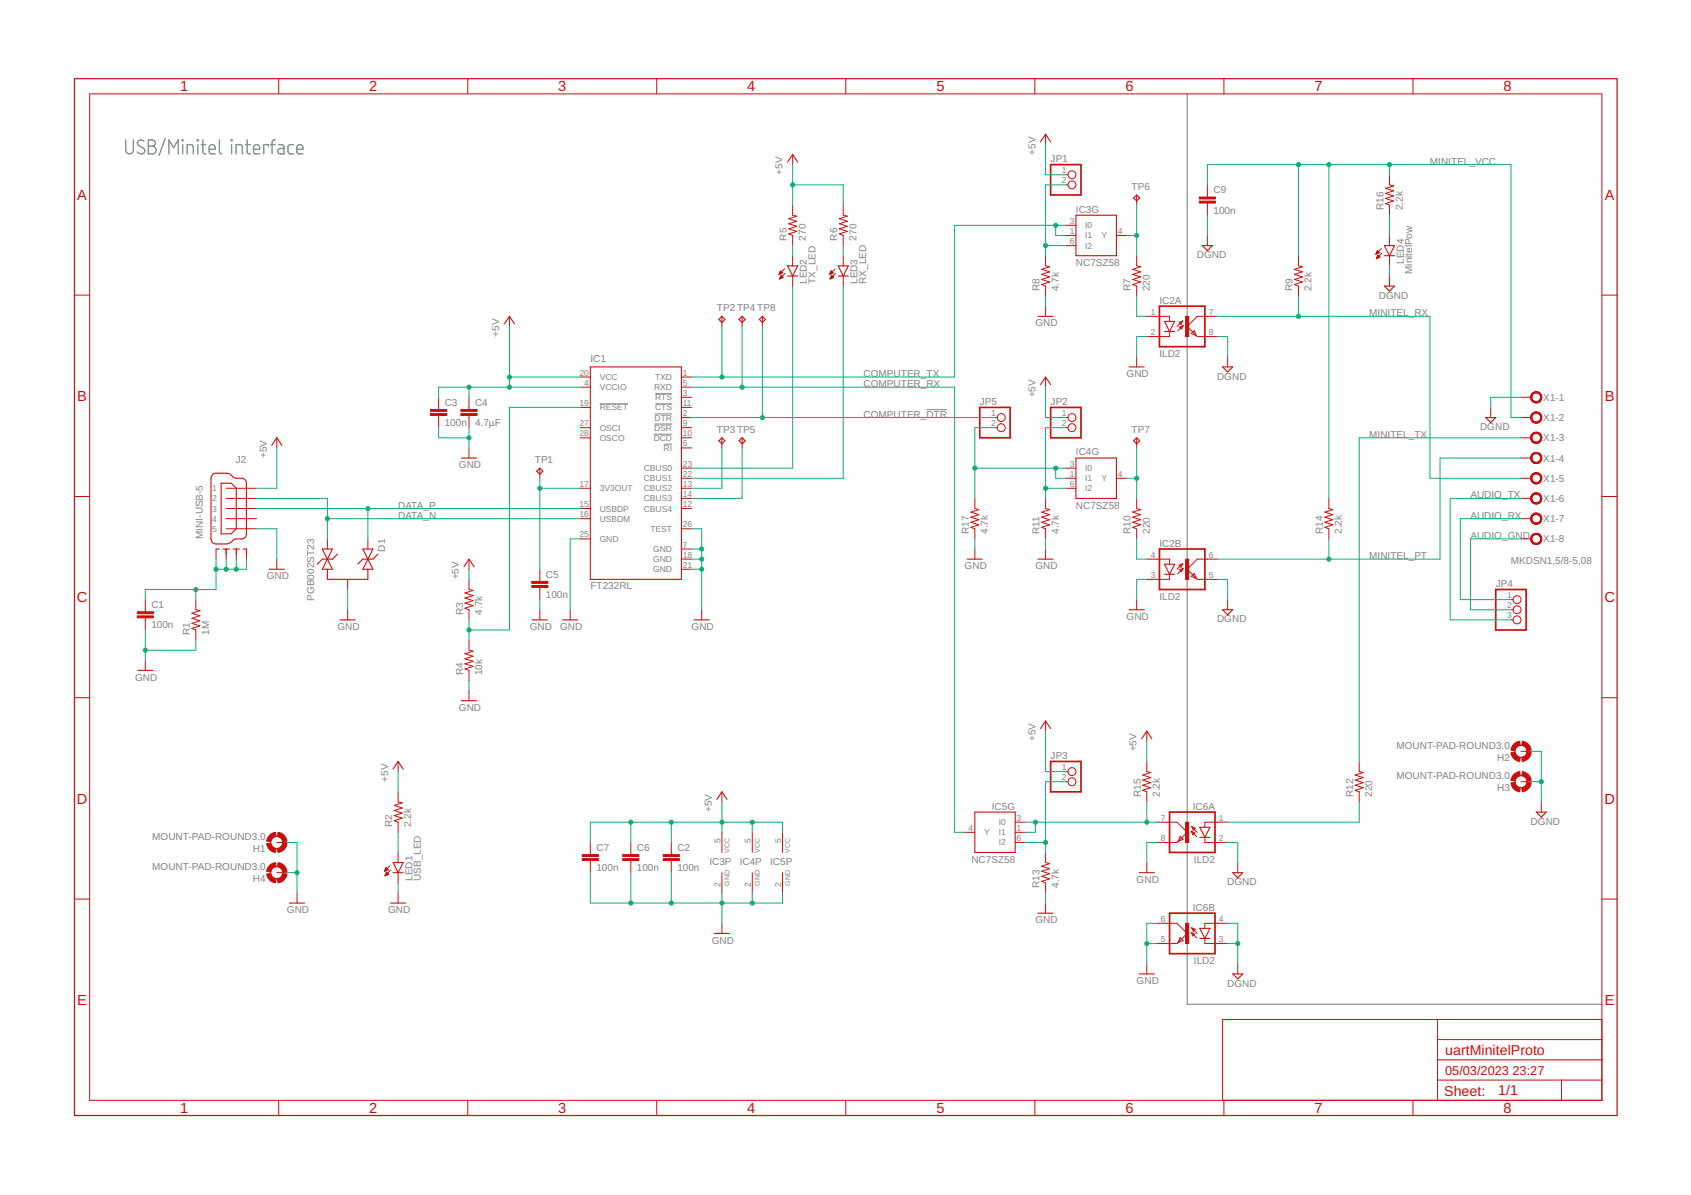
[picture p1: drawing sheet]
<svg xmlns="http://www.w3.org/2000/svg" width="297mm" height="210mm" viewBox="0 0 297 210" stroke-linecap="round" stroke-linejoin="round" font-family="sans-serif">
<g fill="none" stroke="#808080" stroke-width=".23">
<path d="M22.1 24.6v1.8a.68 .68 0 0 0 .7 .6 .68 .68 0 0 0 .6-.6v-1.8M25.3 24.8a.63 .63 0 0 0-.9-.2 .63 .63 0 0 0-.1 .9 1.91 1.91 0 0 1 1.1 .8 .65 .65 0 0 1-.4 .7 .65 .65 0 0 1-.8-.2l-.1-.1M26.1 24.6h.7a.55 .55 0 0 1 .5 .5 .55 .55 0 0 1-.5 .6 .68 .68 0 0 1 .6 .7 .68 .68 0 0 1-.6 .6h-.7zM26.1 25.7h.7M29 24.3l-1.1 3M29.7 27v-2.4l.8 1.4 .8-1.4v2.4M32 24.6h.2v.1h-.2zM32.1 25.4v1.6M32.9 27v-1.6h.8l.2 .3 .1 1.3M34.7 24.6h.1v.1h-.1zM34.8 25.4v1.6M35.3 25.4h.9"/>
<path d="M35.6 24.6v2a.4 .4 0 0 0 .6 .4M36.7 26.2h1.1a.57 .57 0 0 0-.3-.8 .57 .57 0 0 0-.8 .6v.6a.37 .37 0 0 0 .4 .4h.7M38.5 24.6v2a.37 .37 0 0 0 .4 .4M40.6 24.6h.1v.1h-.1zM40.7 25.4v1.6M41.5 27v-1.6h.8l.1 .1 .2 .3v1.2M43.1 25.4h.9M43.4 24.6v2.2l.3 .2h.3M44.5 26.2h1.1a.57 .57 0 0 0-.4-.8 .57 .57 0 0 0-.7 .6v.6a.37 .37 0 0 0 .4 .4h.7M47.1 25.7v-.3h-.8v1.6M47.5 25.4h.8M48.3 24.6l-.4 .1-.1 .3v2"/>
<path d="M48.9 25.4h.7l.3 .4v1.2h-.6a.48 .48 0 0 1-.5-.4 .48 .48 0 0 1 .5-.5h.6M51.5 25.4h-.7l-.2 .4v.8l.1 .3 .8 .1M52.1 26.2h1.1a.57 .57 0 0 0-.4-.8 .57 .57 0 0 0-.7 .6v.6a.37 .37 0 0 0 .4 .4h.7"/>
</g>
<path d="M208.5 16.5v159.9h72.9" fill="none" stroke="#808080" stroke-width=".19"/>
<path d="M105.3 70.9h5M114.8 76.3h3.3M114.9 74.5h3.2M115 72.7h3.1M115.1 70.9h3M115.1 69.2h3M116.6 78h1.5M162.7 72h3.7" fill="none" stroke="#808080" stroke-width=".18"/>
<g fill="none" stroke="#c90d0c" stroke-width=".19">
<path d="M138.3 28.5l.9-1.4 .9 1.4M182.8 24.9l.9-1.3 .9 1.3M189 37.8h7.1v7.1h-7.1zM199.1 34.8l.6-.6 .5 .6-.5 .5zM88.6 56.9l.9-1.3 .9 1.3M126.8 55.6l.5 .5-.5 .5-.5-.5zM130.4 55.6l.5 .5-.5 .5-.6-.5zM133.9 55.6l.6 .5-.6 .5-.5-.5zM138.3 46.7h1.8l-.9 1.8zM138.3 48.5h1.8M147.2 48.5h1.8M147.2 46.7h1.8l-.9 1.8z"/>
<path d="M182.3 55.6h2.7M204.6 56.5h1.7l-.9 1.7zM204.6 58.2h1.7M211.2 43.1h1.8l-.9 .9zM243.2 44.9h1.8M243.2 43.1h1.8l-.9 1.8zM243.2 50.2h1.8l-.9 .9zM47.7 78.2l.9-1.3 .9 1.3M103.7 64.5h16v37.3h-16zM126.3 77.4l.5-.5 .5 .5-.5 .6zM129.8 77.4l.6-.5 .5 .5-.5 .6zM182.8 67.6l.9-1.4 .9 1.4"/>
<path d="M198.3 64.5h2.7M199.1 77.4l.6-.5 .5 .5-.5 .6zM214.8 64.5h1.7l-.9 .8zM261 73.3h1.7l-.8 .9zM37.3 83.4l.4-.3h2a1.88 1.88 0 0 1 1.4 .8l.4 .1a1.59 1.59 0 0 1 1.5 .3l.3 .6v8.9l-.3 .6a1.59 1.59 0 0 1-1.5 .3l-.4 .1-.5 .4-.6 .3h-2a.9 .9 0 0 1-.9-.8v-10.7zM38 96.4h.5M38.8 84.9h1.8l.9 .9v7.1l-.9 .9h-1.8zM39.2 96.4h1.1M41 96.4h1.1M42.8 96.4h.5M47.3 100h2.7M56.6 96.4h1.8l-1.8 3.6h1.8z"/>
<path d="M57.5 100v1.8h7.1v-1.8M59.3 97.3l-.9 .9h-1.8l-.9 .9M63.7 96.4h1.8l-1.8 3.6h1.8zM66.4 97.3l-.9 .9h-1.8l-.9 .9M81 80.5h2.7M81.5 99.5l.9-1.3 .9 1.3M94.3 82.8l.5-.6 .6 .6-.6 .5zM169.9 98.2h2.7M182.3 98.2h2.7M189 80.5h7.1v7h-7.1zM204.6 99.1h1.7l-.9 1.8zM24.2 117.8h2.7"/>
<path d="M59.7 108.9h2.7M93.5 108.9h2.7M98.8 108.9h2.7M121.9 108.9h2.7M198.3 107.1h2.7M204.6 100.9h1.7M214.8 107.1h1.7l-.9 .9zM69 135.1l.9-1.3 .9 1.3M81 123.1h2.7M182.8 128l.9-1.4 .9 1.4M200.6 129.8l.8-1.4 .9 1.4M50.8 158.6h2.7"/>
<path d="M68.6 158.6h2.7M69 151.5h1.8l-.9 1.8zM69 153.3h1.8M125.9 140.4l.9-1.3 .9 1.3M171.2 142.6h7.1v7.1h-7.1zM200.1 153.3h2.7M210.8 145.3h1.7l-.9 1.8zM210.8 147.1h1.7M216.5 153.3h1.8l-.9 .9zM269.9 142.6h1.7l-.9 .9zM125.5 164h2.6M182.3 160.4h2.7"/>
<path d="M200.1 171.1h2.7M210.8 163.1h1.7l-.9 1.7zM210.8 164.8h1.7M216.5 171.1h1.8l-.9 .9z"/>
</g>
<g fill="none" stroke="#c90d0c" stroke-width=".18">
<path d="M15.7 16.5h265.7v176.8h-265.7zM49 13.8v2.7M82.2 13.8v2.7M115.4 13.8v2.7M148.6 13.8v2.7M181.8 13.8v2.7M215 13.8v2.7M248.2 13.8v2.7M139.2 27.1v1.8M139.2 36v1.8l.8 .2-1.5 .4 1.5 .5-1.5 .4 1.5 .5-1.5 .4 1.5 .4-1.5 .5 .7 .3v1.7M148.1 36v1.8l.7 .2-1.4 .4 1.4 .5-1.4 .4 1.4 .5-1.4 .4 1.4 .4-1.4 .5 .7 .3v1.7M183.7 23.6v1.8"/>
<path d="M187.2 39.6h1.8M187.2 30.7h.4M187.2 32.5h.4M199.7 34.2v1.8M212.1 32.5v2.1M212.1 35.7v2.1M244.1 30.7v1.8l.7 .2-1.4 .4 1.4 .4-1.4 .5 1.4 .4-1.4 .5 1.4 .4-1.4 .5 .7 .2v1.8M13.1 51.8h2.6M89.5 55.6v1.7M126.8 55.6v1.7M130.4 55.6v1.7M133.9 55.6v1.7"/>
<path d="M136.9 48.2h.1M136.9 48.1h.2M136.9 48h.4M136.9 49h.1M136.9 47.9h.6M137 48.9h.1M137 47.9h.4M137 47.8h.3M137 48.8h.3M137 48.8h.5M137.1 47.7h.1M137.1 47.6h.1"/>
<path d="M137.1 48.7h.4M137.1 48.6h.3M137.1 47.6l.4 .3-.7 .3zM137.1 48.5h.3M137.2 48.5h.1M137.2 48.4l.4 .3-.7 .3zM137.2 48.4h.1M137.8 47.2l-1 1M137.9 48l-1 1M139.2 44.9v1.8M139.2 48.5v1.7M145.8 48.2h.1"/>
<path d="M145.8 48.1h.2M145.8 48h.4M145.8 49h.1M145.8 47.9h.5M145.9 48.9h.1M145.9 47.9h.4M145.9 48.8h.3M145.9 47.8h.3M145.9 48.8h.5M145.9 47.7h.2M145.9 48.7h.5M146 47.6h.1"/>
<path d="M146 48.6h.3M146 47.6l.3 .3-.6 .3zM146 48.5h.2M146.1 48.4h.1M146.1 48.4l.3 .3-.6 .3zM146.7 47.2l-1 1M146.8 48l-1 1M148.1 44.9v1.8M148.1 48.5v1.7M183.7 44.9v1.8l.7 .2-1.4 .4 1.4 .5-1.4 .4 1.4 .4-1.4 .5 1.4 .4-1.4 .5 .7 .2v1.8M183.7 53.8v1.8M187.2 41.4h1.8"/>
<path d="M187.2 43.1h1.8M196.1 41.4h1.8M199.7 44.9v1.8l.7 .2-1.5 .4 1.5 .5-1.5 .4 1.5 .4-1.5 .5 1.5 .4-1.5 .5 .8 .2v1.8M201.4 55.6h4v.9M205.4 58.2v.9h-4M207.1 56.6l.7-.2-.3 .6zM207.2 57.4l.6-.2-.2 .6zM207.8 56.4l-1 .9M207.8 57.2l-.9 .9M209.8 58.1l.3 .8-.8-.3zM212.1 41.4v1.7M213.9 55.6h-3.6l-1.8 1.7 1.8 1.8h3.6"/>
<path d="M228.1 44.9v1.8l.7 .2-1.4 .4 1.4 .5-1.4 .4 1.4 .4-1.4 .5 1.4 .4-1.4 .5 .7 .2v1.8M241.7 44.6h.2M241.7 44.5h.3M241.8 44.4h.4M241.8 45.4h.1M241.8 44.3h.5M241.8 45.3h.3M241.9 44.3h.3M241.9 45.3h.3M241.9 44.2h.2M241.9 45.2h.5M241.9 44.1h.1"/>
<path d="M241.9 45.1h.4M241.9 44h.1M242 44l-.3 .6M242 44l.3 .4-.6 .2M242 45h.2M242 44.9h.2M242 44.9h.1M242 44.8l.4 .4-.6 .2zM242.7 43.7l-1 .9M242.7 44.5l-.9 .9M244.1 41.4v1.7M244.1 44.9v1.8"/>
<path d="M244.1 48.5v1.7M281.4 51.8h2.7M48.6 76.9v1.8M77 69.8v2.1M77 73v2.1M82.4 69.8v2.1M82.4 73v2.1M82.4 78.7v1.8M101.9 66.2h1.8M101.9 76.9h1.8M101.9 75.1h1.8M101.9 68h1.8"/>
<path d="M101.9 71.6h1.8M119.7 66.2h1.8M119.7 76.9h1.8M119.7 75.1h1.8M119.7 68h1.8M119.7 69.8h1.8M119.7 71.6h1.8M119.7 73.3h1.8M119.7 78.7h1.8M126.8 76.9v1.8M130.4 76.9v1.8M174.8 75.1h.4"/>
<path d="M174.8 73.3h.4M183.7 66.2v1.8M187.2 75.1h.4M187.2 73.3h.4M199.7 62.7v1.8M199.7 76.9v1.8M215.6 62.7v1.8M261.9 71.6v1.7M267.2 76.9h1.8M267.2 69.8h1.8M267.2 73.3h1.8M13.1 87.2h2.6"/>
<path d="M38 96.4v1.8M39.7 85.8h5.4M39.7 89.3h5.4M39.7 91.1h5.4M39.7 87.5h5.4M39.7 92.9h5.4M39.7 96.4v1.8M41.5 96.4v1.8M43.3 96.4v1.8M48.6 98.2v1.8M57.5 94.7v1.7M64.6 94.7v1.7"/>
<path d="M82.4 98.2v1.8M94.8 82.2v1.8M94.8 100v2.1M101.9 85.8h1.8M101.9 89.3h1.8M101.9 91.1h1.8M101.9 94.7h1.8M119.7 85.8h1.8M119.7 89.3h1.8M119.7 96.4h1.8M119.7 82.2h1.8M119.7 84h1.8"/>
<path d="M119.7 87.5h1.8M119.7 98.2h1.8M119.7 92.9h1.8M119.7 100h1.8M171.2 87.5v1.8l.7 .2-1.4 .5 1.4 .4-1.4 .4 1.4 .5-1.4 .4 1.4 .5-1.4 .4 .7 .3v1.8M171.2 96.4v1.8M183.7 87.5v1.8l.7 .2-1.4 .5 1.4 .4-1.4 .4 1.4 .5-1.4 .4 1.4 .5-1.4 .4 .7 .3v1.8M183.7 96.4v1.8M187.2 85.8h1.8M187.2 82.2h1.8M187.2 84h1.8M196.1 84h1.8"/>
<path d="M199.7 87.5v1.8l.7 .2-1.5 .5 1.5 .4-1.5 .4 1.5 .5-1.5 .4 1.5 .5-1.5 .4 .8 .3v1.8M201.4 98.2h4v.9M207.1 99.3l.7-.3-.3 .6zM207.8 99l-1 1M207.8 99.8l-.9 1M213.9 98.2h-3.6l-1.8 1.8 1.8 1.8h3.6M233.4 87.5v1.8l.7 .2-1.4 .5 1.4 .4-1.4 .4 1.4 .5-1.4 .4 1.4 .5-1.4 .4 .7 .3v1.8M267.2 91.1h1.8M267.2 84h1.8M267.2 87.5h1.8M267.2 94.7h1.8M267.2 80.5h1.8"/>
<path d="M281.4 87.2h2.7M25.5 105.3v2.2M25.5 108.5v2.2M25.5 116v1.8M34.4 105.3v1.8l.7 .2-1.4 .4 1.4 .5-1.4 .4 1.4 .5-1.4 .4 1.4 .4-1.4 .5 .7 .3v1.7M61.1 101.8v1.7M61.1 107.1v1.8M82.4 101.8v1.7l.7 .2-1.4 .5 1.4 .4-1.4 .5 1.4 .4-1.4 .4 1.4 .5-1.4 .4 .7 .3v1.8M82.4 112.4v1.8l.7 .2-1.4 .4 1.4 .5-1.4 .4 1.4 .5-1.4 .4 1.4 .5-1.4 .4 .7 .3v1.7M94.8 103.2v2.1M94.8 107.1v1.8M100.2 107.1v1.8"/>
<path d="M123.3 107.1v1.8M199.7 105.3v1.8M205.4 100.9v.9h-4M207.2 100.1l.6-.3-.2 .6zM209.8 100.7l.3 .9-.8-.4zM215.6 105.3v1.8M265.4 105.3h.4M265.4 107.1h.4M265.4 108.9h.4M13.1 122.6h2.6M69.9 133.8v1.7M69.9 139.1v1.8l.8 .1-1.5 .5 1.5 .4-1.5 .5 1.5 .4-1.5 .5 1.5 .4-1.5 .4 .7 .3v1.8"/>
<path d="M82.4 121.3v1.8M126.8 139.1v1.8M183.7 126.6v1.8M187.2 137.3h.4M187.2 135.5h.4M201.4 133.8v1.7l.7 .2-1.4 .4 1.4 .5-1.4 .4 1.4 .5-1.4 .4 1.4 .5-1.4 .4 .7 .3v1.8M201.4 128.4v1.8M238.8 133.8v1.7l.7 .2-1.5 .4 1.5 .5-1.5 .4 1.5 .5-1.5 .4 1.5 .5-1.5 .4 .8 .3v1.8M267.2 132h1.8M267.2 137.3h1.8M281.4 122.6h2.7M13.1 157.9h2.6"/>
<path d="M48.6 148h1.8M48.6 153.3h1.8M52.2 156.8v1.8M67.6 153h.1M67.6 152.9h.3M67.6 152.8h.4M67.6 153.8h.1M67.7 152.7h.5M67.7 153.7h.2M67.7 152.7h.4M67.7 153.6h.4M67.7 152.6h.3"/>
<path d="M67.8 152.5h.1M67.8 153.6h.4M67.8 153.5h.4M67.8 152.4h.1M67.8 152.4l.4 .4-.7 .2zM67.8 153.4h.3M67.8 153.4h.2M67.9 153.3h.1M68.3 153.6l-.4-.4-.3 .6M68.3 153.6l-.7 .2M68.5 152.1l-1 .9M68.6 152.8l-1 1"/>
<path d="M69.9 149.7v1.8M69.9 153.3v1.8M69.9 156.8v1.8M103.7 148v2.1M103.7 151.2v2.1M110.8 148v2.1M110.8 151.2v2.1M117.9 148v2.1M117.9 151.2v2.1M126.8 146.2v3.5M126.8 153.3v3.5M132.1 146.2v3.5"/>
<path d="M132.1 153.3v3.5M137.5 146.2v3.5M137.5 153.3v3.5M169.5 146.2h1.7M178.3 148h1.8M178.3 146.2h1.8M178.3 144.4h1.8M183.7 149.7v1.8l.7 .2-1.4 .4 1.4 .5-1.4 .4 1.4 .5-1.4 .4 1.4 .5-1.4 .4 .7 .3v1.7M183.7 158.6v1.8M201.4 151.5v1.8M203.2 144.4h3.6l1.7 1.8-1.7 1.8h-3.6M207.3 146.9l.5 .5-.9 .4z"/>
<path d="M209.3 146l.9 1M209.3 146l.6 .3-.4 .3zM209.3 145.2l.7 .3-.4 .3zM209.3 145.2l1 1M211.6 147.1v.9h4M215.6 144.4h-4v.9M217.4 151.5v1.8M270.7 140.9v1.7M281.4 157.9h2.7M126.8 162.2v1.8M201.4 169.3v1.8M203.2 162.2h3.6l1.7 1.8-1.6 1.6"/>
<path d="M206.9 165.6l-.1 .1h-3.6M207.3 164.7l.5 .5-.9 .4zM209.3 163.8l.9 1M209.3 163.8l.6 .2-.4 .4zM209.3 163l.7 .2-.4 .4zM209.3 163l1 1M211.6 164.8v.9h4M215.6 162.2h-4v.9M217.4 169.3v1.8M252.5 179.1v14.2M281.4 179.1h-66.6v14.2M49 193.3v2.6"/>
<path d="M82.2 193.3v2.6M115.4 193.3v2.6M148.6 193.3v2.6M181.8 193.3v2.6M215 193.3v2.6M248.2 193.3v2.6M252.5 189.7h28.9M252.5 186.2h28.9M252.5 182.6h28.9M274.3 189.7v3.6"/>
<circle cx="188.3" cy="32.5" r=".7"/>
<circle cx="188.3" cy="30.7" r=".7"/>
<circle cx="175.9" cy="73.3" r=".7"/>
<circle cx="175.9" cy="75.1" r=".7"/>
<circle cx="188.3" cy="73.3" r=".7"/>
<circle cx="188.3" cy="75.1" r=".7"/>
<circle cx="266.5" cy="107.1" r=".7"/>
<circle cx="266.5" cy="105.3" r=".7"/>
<circle cx="266.5" cy="108.9" r=".7"/>
<circle cx="188.3" cy="135.5" r=".7"/>
<circle cx="188.3" cy="137.3" r=".7"/>
<circle cx="267.2" cy="132" r="1.06"/>
<circle cx="267.2" cy="137.3" r="1.06"/>
<circle cx="48.6" cy="153.3" r="1.06"/>
<circle cx="48.6" cy="148" r="1.06"/>
</g>
<g fill="#c90d0c" stroke="#c90d0c" stroke-width=".18">
<path d="M93.4 102.8h2.8v.4h-2.8z"/>
<path d="M93.4 102.1h2.8v.4h-2.8z"/>
<path d="M81 72.6h2.8v.4h-2.8z"/>
<path d="M81 71.9h2.8v.4h-2.8z"/>
<path d="M75.6 72.6h2.9v.4h-2.9z"/>
<path d="M75.6 71.9h2.9v.4h-2.9z"/>
<path d="M24.1 108.2h2.8v.3h-2.8z"/>
<path d="M24.1 107.5h2.8v.3h-2.8z"/>
<path d="M116.5 150.8h2.8v.4h-2.8z"/>
<path d="M116.5 150.1h2.8v.4h-2.8z"/>
<path d="M109.4 150.8h2.8v.4h-2.8z"/>
<path d="M109.4 150.1h2.8v.4h-2.8z"/>
<path d="M102.3 150.8h2.8v.4h-2.8z"/>
<path d="M102.3 150.1h2.8v.4h-2.8z"/>
<path d="M208.3 55.6h.5v3.5h-.5z"/>
<path d="M208.3 98.2h.5v3.6h-.5z"/>
<path d="M208.3 144.4h.5v3.6h-.5z"/>
<path d="M208.3 162.2h.5v3.5h-.5z"/>
<path d="M210.7 35.3h2.8v.4h-2.8z"/>
<path d="M210.7 34.6h2.8v.3h-2.8z"/>
</g>
<g fill="#c90d0c" stroke="#c90d0c" stroke-width=".18">
<path d="M46.8 148.2l.7-.1 .1 .3a1.06 1.06 0 0 0 .9 .6l-.1 .7a1.78 1.78 0 0 1-1.6-1.5z" fill-rule="evenodd"/>
<path d="M48.7 149a1.05 1.05 0 0 0 1-.9l.7 .1a1.78 1.78 0 0 1-1.6 1.5z" fill-rule="evenodd"/>
<path d="M48.8 146.2a1.78 1.78 0 0 1 1.6 1.5l-.7 .1a1.1 1.1 0 0 0-1-.9z" fill-rule="evenodd"/>
<path d="M47.3 146.7l.6-.4 .5-.1 .1 .7a1.09 1.09 0 0 0-1 .9l-.7-.1 .2-.4z" fill-rule="evenodd"/>
<path d="M265.4 132.2l.7-.1a1.05 1.05 0 0 0 .9 .9v.8a1.78 1.78 0 0 1-1.6-1.6z" fill-rule="evenodd"/>
<path d="M267.3 133a1.05 1.05 0 0 0 .9-.9l.8 .1a1.77 1.77 0 0 1-1.6 1.6z" fill-rule="evenodd"/>
<path d="M267.4 130.2a1.77 1.77 0 0 1 1.6 1.6h-.8a1.05 1.05 0 0 0-.9-.9z" fill-rule="evenodd"/>
<path d="M265.9 130.7l.6-.4 .5-.1v.7a1.1 1.1 0 0 0-.9 .9h-.7l.1-.5z" fill-rule="evenodd"/>
<path d="M265.4 137.5l.7-.1a1.05 1.05 0 0 0 .9 1v.7a1.78 1.78 0 0 1-1.6-1.6z" fill-rule="evenodd"/>
<path d="M267.3 138.4a1.05 1.05 0 0 0 .9-1l.8 .1a1.77 1.77 0 0 1-1.6 1.6z" fill-rule="evenodd"/>
<path d="M267.4 135.5a1.78 1.78 0 0 1 1.6 1.6l-.8 .1a1.09 1.09 0 0 0-.9-1z" fill-rule="evenodd"/>
<path d="M265.9 136l.6-.3 .5-.2v.7a1.09 1.09 0 0 0-.9 1l-.7-.1 .1-.5z" fill-rule="evenodd"/>
<path d="M46.8 153.5l.7-.1a1.16 1.16 0 0 0 1 1l-.1 .7a1.78 1.78 0 0 1-1.6-1.6z" fill-rule="evenodd"/>
<path d="M48.7 154.4a1.05 1.05 0 0 0 1-1l.7 .1a1.78 1.78 0 0 1-1.6 1.6z" fill-rule="evenodd"/>
<path d="M48.8 151.5a1.72 1.72 0 0 1 1.6 1.6l-.7 .1a1.05 1.05 0 0 0-1-1z" fill-rule="evenodd"/>
<path d="M47.3 152l.6-.4 .5-.1 .1 .7a1.09 1.09 0 0 0-1 1l-.7-.1 .2-.5z" fill-rule="evenodd"/>
<path d="M269.2 69a.97 .97 0 0 1 1.5 .4 .97 .97 0 0 1-.6 1.3 .97 .97 0 0 1-1.2-.9h.1a.8 .8 0 0 1 1.2-.8 .8 .8 0 0 1 .2 1.3 .8 .8 0 0 1-1.3-.3l-.1-.2h-.1v-.3z" fill-rule="evenodd"/>
<path d="M269.2 69a.97 .97 0 0 1 1.5 .4 .97 .97 0 0 1-.6 1.3 .97 .97 0 0 1-1.2-.9h.1a.8 .8 0 0 1 1.2-.8 .8 .8 0 0 1 .2 1.3 .8 .8 0 0 1-1.3-.3l-.1-.2h-.1v-.3z" fill-rule="evenodd"/>
<path d="M269.2 69a.97 .97 0 0 1 1.5 .4 .97 .97 0 0 1-.6 1.3 .97 .97 0 0 1-1.2-.9h.1a.8 .8 0 0 1 1.2-.8 .8 .8 0 0 1 .2 1.3 .8 .8 0 0 1-1.3-.3l-.1-.2h-.1v-.3z" fill-rule="evenodd"/>
<path d="M269.2 72.6a.97 .97 0 0 1 1.5 .3 .97 .97 0 0 1-.6 1.4 .97 .97 0 0 1-1.2-1h.1a.8 .8 0 0 1 1.2-.7 .8 .8 0 0 1 .2 1.3 .8 .8 0 0 1-1.3-.3l-.1-.3h-.1v-.3z" fill-rule="evenodd"/>
<path d="M269.2 72.6a.97 .97 0 0 1 1.5 .3 .97 .97 0 0 1-.6 1.4 .97 .97 0 0 1-1.2-1h.1a.8 .8 0 0 1 1.2-.7 .8 .8 0 0 1 .2 1.3 .8 .8 0 0 1-1.3-.3l-.1-.3h-.1v-.3z" fill-rule="evenodd"/>
<path d="M269.2 72.6a.97 .97 0 0 1 1.5 .3 .97 .97 0 0 1-.6 1.4 .97 .97 0 0 1-1.2-1h.1a.8 .8 0 0 1 1.2-.7 .8 .8 0 0 1 .2 1.3 .8 .8 0 0 1-1.3-.3l-.1-.3h-.1v-.3z" fill-rule="evenodd"/>
<path d="M269.2 76.1a.97 .97 0 0 1 1.5 .4 .97 .97 0 0 1-.6 1.3 .97 .97 0 0 1-1.2-.9h.1a.8 .8 0 0 1 1.2-.8 .8 .8 0 0 1 .2 1.4 .8 .8 0 0 1-1.3-.4l-.1-.2h-.1v-.3z" fill-rule="evenodd"/>
<path d="M269.2 76.1a.97 .97 0 0 1 1.5 .4 .97 .97 0 0 1-.6 1.3 .97 .97 0 0 1-1.2-.9h.1a.8 .8 0 0 1 1.2-.8 .8 .8 0 0 1 .2 1.4 .8 .8 0 0 1-1.3-.4l-.1-.2h-.1v-.3z" fill-rule="evenodd"/>
<path d="M269.2 76.1a.97 .97 0 0 1 1.5 .4 .97 .97 0 0 1-.6 1.3 .97 .97 0 0 1-1.2-.9h.1a.8 .8 0 0 1 1.2-.8 .8 .8 0 0 1 .2 1.4 .8 .8 0 0 1-1.3-.4l-.1-.2h-.1v-.3z" fill-rule="evenodd"/>
<path d="M269.2 79.7a.97 .97 0 0 1 1.5 .3 .97 .97 0 0 1-.6 1.4 .97 .97 0 0 1-1.2-.9h.1a.8 .8 0 0 1 1.2-.8 .8 .8 0 0 1 .2 1.3 .8 .8 0 0 1-1.3-.3l-.1-.2h-.1v-.3z" fill-rule="evenodd"/>
<path d="M269.2 79.7a.97 .97 0 0 1 1.5 .3 .97 .97 0 0 1-.6 1.4 .97 .97 0 0 1-1.2-.9h.1a.8 .8 0 0 1 1.2-.8 .8 .8 0 0 1 .2 1.3 .8 .8 0 0 1-1.3-.3l-.1-.2h-.1v-.3z" fill-rule="evenodd"/>
<path d="M269.2 79.7a.97 .97 0 0 1 1.5 .3 .97 .97 0 0 1-.6 1.4 .97 .97 0 0 1-1.2-.9h.1a.8 .8 0 0 1 1.2-.8 .8 .8 0 0 1 .2 1.3 .8 .8 0 0 1-1.3-.3l-.1-.2h-.1v-.3z" fill-rule="evenodd"/>
<path d="M269.2 83.2a.98 .98 0 0 1 1.5 .3 .98 .98 0 0 1-.6 1.4 .98 .98 0 0 1-1.2-.9h.1a.8 .8 0 0 1 1.2-.8 .8 .8 0 0 1 .2 1.4 .8 .8 0 0 1-1.3-.4l-.1-.2h-.1v-.3z" fill-rule="evenodd"/>
<path d="M269.2 83.2a.98 .98 0 0 1 1.5 .3 .98 .98 0 0 1-.6 1.4 .98 .98 0 0 1-1.2-.9h.1a.8 .8 0 0 1 1.2-.8 .8 .8 0 0 1 .2 1.4 .8 .8 0 0 1-1.3-.4l-.1-.2h-.1v-.3z" fill-rule="evenodd"/>
<path d="M269.2 83.2a.98 .98 0 0 1 1.5 .3 .98 .98 0 0 1-.6 1.4 .98 .98 0 0 1-1.2-.9h.1a.8 .8 0 0 1 1.2-.8 .8 .8 0 0 1 .2 1.4 .8 .8 0 0 1-1.3-.4l-.1-.2h-.1v-.3z" fill-rule="evenodd"/>
<path d="M269.2 86.8a.97 .97 0 0 1 1.5 .3 .97 .97 0 0 1-.6 1.4 .97 .97 0 0 1-1.2-1h.1a.8 .8 0 0 1 1.2-.7 .8 .8 0 0 1 .2 1.3 .8 .8 0 0 1-1.3-.3l-.1-.3h-.1z" fill-rule="evenodd"/>
<path d="M269.2 86.8a.97 .97 0 0 1 1.5 .3 .97 .97 0 0 1-.6 1.4 .97 .97 0 0 1-1.2-1h.1a.8 .8 0 0 1 1.2-.7 .8 .8 0 0 1 .2 1.3 .8 .8 0 0 1-1.3-.3l-.1-.3h-.1z" fill-rule="evenodd"/>
<path d="M269.2 86.8a.97 .97 0 0 1 1.5 .3 .97 .97 0 0 1-.6 1.4 .97 .97 0 0 1-1.2-1h.1a.8 .8 0 0 1 1.2-.7 .8 .8 0 0 1 .2 1.3 .8 .8 0 0 1-1.3-.3l-.1-.3h-.1z" fill-rule="evenodd"/>
<path d="M269.2 90.3a.97 .97 0 0 1 1.5 .4 .97 .97 0 0 1-.6 1.3 .97 .97 0 0 1-1.2-.9h.1a.8 .8 0 0 1 1.2-.8 .8 .8 0 0 1 .2 1.4 .8 .8 0 0 1-1.3-.4l-.1-.2h-.1z" fill-rule="evenodd"/>
<path d="M269.2 90.3a.97 .97 0 0 1 1.5 .4 .97 .97 0 0 1-.6 1.3 .97 .97 0 0 1-1.2-.9h.1a.8 .8 0 0 1 1.2-.8 .8 .8 0 0 1 .2 1.4 .8 .8 0 0 1-1.3-.4l-.1-.2h-.1z" fill-rule="evenodd"/>
<path d="M269.2 90.3a.97 .97 0 0 1 1.5 .4 .97 .97 0 0 1-.6 1.3 .97 .97 0 0 1-1.2-.9h.1a.8 .8 0 0 1 1.2-.8 .8 .8 0 0 1 .2 1.4 .8 .8 0 0 1-1.3-.4l-.1-.2h-.1z" fill-rule="evenodd"/>
<path d="M269.2 93.9a.97 .97 0 0 1 1.5 .3 .97 .97 0 0 1-.6 1.4 .97 .97 0 0 1-1.2-.9h.1a.8 .8 0 0 1 1.2-.8 .8 .8 0 0 1 .2 1.3 .8 .8 0 0 1-1.3-.3l-.1-.2h-.1z" fill-rule="evenodd"/>
<path d="M269.2 93.9a.97 .97 0 0 1 1.5 .3 .97 .97 0 0 1-.6 1.4 .97 .97 0 0 1-1.2-.9h.1a.8 .8 0 0 1 1.2-.8 .8 .8 0 0 1 .2 1.3 .8 .8 0 0 1-1.3-.3l-.1-.2h-.1z" fill-rule="evenodd"/>
<path d="M269.2 93.9a.97 .97 0 0 1 1.5 .3 .97 .97 0 0 1-.6 1.4 .97 .97 0 0 1-1.2-.9h.1a.8 .8 0 0 1 1.2-.8 .8 .8 0 0 1 .2 1.3 .8 .8 0 0 1-1.3-.3l-.1-.2h-.1z" fill-rule="evenodd"/>
</g>
<path d="M13.1 13.8h271v182.1h-271z" fill="none" stroke="#c90d0c" stroke-width=".21"/>
<path d="M184.6 28.9h5.3v5.3h-5.3zM203.7 53.8h7.9v7.1h-7.9zM172.1 71.6h5.3v5.3h-5.3zM184.6 71.6h5.3v5.3h-5.3zM203.7 96.4h7.9v7.1h-7.9zM262.7 103.5h5.4v7.2h-5.4zM184.6 133.8h5.3v5.3h-5.3zM205.4 142.6h8v7.1h-8zM205.4 160.4h8v7.1h-8z" fill="none" stroke="#c90d0c" stroke-width=".3"/>
<g fill="none" stroke="#0dab76" stroke-width=".18">
<path d="M139.2 28.9v7.1M139.2 32.5h8.9v3.5M183.7 25.4v5.3h3.5M185.4 39.6v1.8h1.8M187.2 32.5h-3.5v12.4M187.2 39.6h-19.5v26.6h-46.2M199.7 36v8.9M212.1 32.5v-3.6h53.3v44.4h1.8M212.1 37.8v3.6M228.1 28.9v16M233.4 28.9v58.6M244.1 28.9v1.8"/>
<path d="M244.1 37.8v3.6M89.5 57.3v10.7M126.8 57.3v8.9M130.4 57.3v10.7M133.9 57.3v16M139.2 43.1v1.8M139.2 50.2v32h-17.7M148.1 43.1v1.8M148.1 50.2v33.8h-26.6M183.7 52v1.8M183.7 43.1h3.5M197.9 41.4h1.8"/>
<path d="M199.7 52v3.6h1.7M201.4 59.1h-1.7v3.6M213.9 59.1h1.7v3.6M213.9 55.6h37.3v28.4h16M228.1 52v3.6M244.1 46.7v1.8M48.6 78.7v7.1h-3.5M77 75.1v1.8h5.4M82.4 68v1.8M82.4 75.1v3.6M89.5 66.2h12.4M101.9 68h-24.9v1.8"/>
<path d="M101.9 71.6h-12.4v39.1h-7.1M121.5 68h46.2v78.2h1.8M121.5 73.3h53.3M126.8 78.7v7.1h-5.3M130.4 78.7v8.8h-8.9M174.8 75.1h-3.6v12.4M183.7 68v5.3h3.5M187.2 75.1h-3.5v12.4M199.7 78.7v8.8M267.2 76.9h-28.4v56.9M267.2 69.8h-5.3v1.8M38 98.2v5.3h-12.5v1.8"/>
<path d="M39.7 98.2v1.8M41.5 98.2v1.8M43.3 98.2v1.8h-5.3M45.1 92.9h3.5v5.3M45.1 87.5h12.4v7.2M45.1 89.3h56.8M57.5 91.1h44.4M64.6 89.3v5.4M82.4 100v1.8M94.8 84v16M94.8 85.8h7.1M101.9 94.7h-1.7v12.4"/>
<path d="M121.5 100h1.8M121.5 92.9h1.8v14.2M121.5 98.2h1.8M121.5 96.4h1.8M171.2 94.7v1.7M171.2 82.2h16M183.7 94.7v1.7M183.7 85.8h3.5M185.4 82.2v1.8h1.8M197.9 84h1.8M199.7 94.7v3.5h1.7M233.4 94.7v3.5"/>
<path d="M267.2 94.7h-8.9v12.4h7.1M267.2 80.5h-14.2v17.7h-39.1M267.2 91.1h-10.7v14.2h8.9M267.2 87.5h-12.5v21.4h10.7M25.5 110.7v5.3M34.4 103.5v1.8M34.4 112.4v1.8h-8.9M61.1 103.5v3.6M82.4 108.9v3.5M82.4 119.5v1.8M94.8 105.3v1.8M201.4 101.8h-1.7v3.5"/>
<path d="M213.9 101.8h1.7v3.5M69.9 135.5v3.6M183.7 128.4v7.1h3.5M187.2 137.3h-3.5v12.4M201.4 130.2v3.6M269 137.3h1.7M269 132h1.7v8.9M50.4 148h1.8v8.8M50.4 153.3h1.8M69.9 146.2v3.5M69.9 155.1v1.7M103.7 153.3v5.3h33.8v-1.8"/>
<path d="M110.8 144.4v3.6M110.8 153.3v5.3M117.9 144.4v3.6M117.9 153.3v5.3M126.8 140.9v5.3M126.8 156.8v5.4M132.1 144.4v1.8M132.1 156.8v1.8M137.5 146.2v-1.8h-33.8v3.6M180.1 148h3.6M180.1 144.4h23.1M181.9 144.4v1.8h-1.8"/>
<path d="M183.7 156.8v1.8M201.4 140.9v3.5M203.2 148h-1.8v3.5M215.6 148h1.8v3.5M238.8 140.9v3.5h-23.2M201.4 165.7h1.8M203.2 162.2h-1.8v7.1M215.6 165.7h1.8M215.6 162.2h1.8v7.1"/>
</g>
<g fill="#0dab76" stroke="#0dab76" stroke-width=".18">
<circle cx="123.3" cy="100" r=".36"/>
<circle cx="123.3" cy="98.2" r=".36"/>
<circle cx="123.3" cy="96.4" r=".36"/>
<circle cx="82.4" cy="76.9" r=".36"/>
<circle cx="25.5" cy="114.2" r=".36"/>
<circle cx="52.2" cy="153.3" r=".36"/>
<circle cx="126.8" cy="158.6" r=".36"/>
<circle cx="117.9" cy="158.6" r=".36"/>
<circle cx="110.8" cy="158.6" r=".36"/>
<circle cx="132.1" cy="158.6" r=".36"/>
<circle cx="201.4" cy="165.7" r=".36"/>
<circle cx="94.8" cy="85.8" r=".36"/>
<circle cx="82.4" cy="110.7" r=".36"/>
<circle cx="57.5" cy="91.1" r=".36"/>
<circle cx="64.6" cy="89.3" r=".36"/>
<circle cx="126.8" cy="66.2" r=".36"/>
<circle cx="185.4" cy="39.6" r=".36"/>
<circle cx="130.4" cy="68" r=".36"/>
<circle cx="89.5" cy="66.2" r=".36"/>
<circle cx="82.4" cy="68" r=".36"/>
<circle cx="89.5" cy="68" r=".36"/>
<circle cx="139.2" cy="32.5" r=".36"/>
<circle cx="126.8" cy="144.4" r=".36"/>
<circle cx="117.9" cy="144.4" r=".36"/>
<circle cx="110.8" cy="144.4" r=".36"/>
<circle cx="132.1" cy="144.4" r=".36"/>
<circle cx="41.5" cy="100" r=".36"/>
<circle cx="39.7" cy="100" r=".36"/>
<circle cx="34.4" cy="103.5" r=".36"/>
<circle cx="38" cy="100" r=".36"/>
<circle cx="217.4" cy="165.7" r=".36"/>
<circle cx="270.7" cy="137.3" r=".36"/>
<circle cx="199.7" cy="41.4" r=".36"/>
<circle cx="183.7" cy="43.1" r=".36"/>
<circle cx="133.9" cy="73.3" r=".36"/>
<circle cx="199.7" cy="84" r=".36"/>
<circle cx="183.7" cy="85.8" r=".36"/>
<circle cx="183.7" cy="148" r=".36"/>
<circle cx="181.9" cy="144.4" r=".36"/>
<circle cx="201.4" cy="144.4" r=".36"/>
<circle cx="228.1" cy="55.6" r=".36"/>
<circle cx="233.4" cy="98.2" r=".36"/>
<circle cx="233.4" cy="28.9" r=".36"/>
<circle cx="244.1" cy="28.9" r=".36"/>
<circle cx="228.1" cy="28.9" r=".36"/>
<circle cx="185.4" cy="82.2" r=".36"/>
<circle cx="171.2" cy="82.2" r=".36"/>
</g>
<g font-size="2.6" fill="#c90d0c">
<text x="31.7" y="16.1">1</text>
<text x="64.9" y="16.1">2</text>
<text x="98.1" y="16.1">3</text>
<text x="131.3" y="16.1">4</text>
<text x="164.5" y="16.1">5</text>
<text x="197.7" y="16.1">6</text>
<text x="230.9" y="16.1">7</text>
<text x="264.1" y="16.1">8</text>
<text x="13.6" y="35.1">A</text>
<text x="281.9" y="35.1">A</text>
<text x="13.6" y="70.4">B</text>
<text x="281.9" y="70.4">B</text>
<text x="13.5" y="105.8">C</text>
<text x="281.8" y="105.8">C</text>
<text x="13.5" y="141.1">D</text>
<text x="281.8" y="141.1">D</text>
<text x="13.6" y="176.5">E</text>
<text x="281.9" y="176.5">E</text>
<text x="31.7" y="195.5">1</text>
<text x="64.9" y="195.5">2</text>
<text x="98.1" y="195.5">3</text>
<text x="131.3" y="195.5">4</text>
<text x="164.5" y="195.5">5</text>
<text x="197.7" y="195.5">6</text>
<text x="230.9" y="195.5">7</text>
<text x="264.1" y="195.5">8</text>
</g>
<g font-size="2.5" fill="#c90d0c">
<text x="253.9" y="185.3">uartMinitelProto</text>
<text x="253.7" y="192.5">Sheet:</text>
<text x="263.2" y="192.4">1/1</text>
</g>
<g font-size="2.2" fill="#c90d0c">
<text x="253.9" y="188.8">05/03/2023</text>
<text x="265.7" y="188.8">23:27</text>
</g>
<g font-size="1.8" fill="#808080">
<text x="181.9" y="27.1" transform="rotate(-90 181.9 27.1)">+5V</text>
<text x="184.6" y="28.5">JP1</text>
<text x="251.2" y="28.9">MINITEL_VCC</text>
<text x="137.5" y="30.7" transform="rotate(-90 137.5 30.7)">+5V</text>
<text x="198.8" y="33.4">TP6</text>
<text x="213.2" y="34">C9</text>
<text x="189" y="37.4">IC3G</text>
<text x="213.2" y="37.5">100n</text>
<text x="243" y="36.9" transform="rotate(-90 243 36.9)">R16</text>
<text x="246.4" y="36.9" transform="rotate(-90 246.4 36.9)">2.2k</text>
<text x="138.2" y="42.2" transform="rotate(-90 138.2 42.2)">R5</text>
<text x="141.6" y="42.2" transform="rotate(-90 141.6 42.2)">270</text>
<text x="147.1" y="42.2" transform="rotate(-90 147.1 42.2)">R6</text>
<text x="150.4" y="42.2" transform="rotate(-90 150.4 42.2)">270</text>
<text x="189" y="46.7">NC7SZ58</text>
<text x="210.2" y="45.4">DGND</text>
<text x="246.6" y="46.3" transform="rotate(-90 246.6 46.3)">LED4</text>
<text x="141.7" y="49.9" transform="rotate(-90 141.7 49.9)">LED2</text>
<text x="143.2" y="49.9" transform="rotate(-90 143.2 49.9)">TX_LED</text>
<text x="150.6" y="49.9" transform="rotate(-90 150.6 49.9)">LED3</text>
<text x="152.1" y="49.9" transform="rotate(-90 152.1 49.9)">RX_LED</text>
<text x="182.6" y="51.1" transform="rotate(-90 182.6 51.1)">R8</text>
<text x="186" y="51.1" transform="rotate(-90 186 51.1)">4.7k</text>
<text x="198.6" y="51.1" transform="rotate(-90 198.6 51.1)">R7</text>
<text x="202" y="51.1" transform="rotate(-90 202 51.1)">220</text>
<text x="203.7" y="53.3">IC2A</text>
<text x="227" y="51.1" transform="rotate(-90 227 51.1)">R9</text>
<text x="230.4" y="51.1" transform="rotate(-90 230.4 51.1)">2.2k</text>
<text x="242.2" y="52.5">DGND</text>
<text x="248.1" y="48.1" transform="rotate(-90 248.1 48.1)">MinitelPow</text>
<text x="87.7" y="59.1" transform="rotate(-90 87.7 59.1)">+5V</text>
<text x="125.9" y="54.7">TP2 TP4 TP8</text>
<text x="181.9" y="57.3">GND</text>
<text x="240.5" y="55.6">MINITEL_RX</text>
<text x="103.7" y="63.6">IC1</text>
<text x="203.7" y="62.7">ILD2</text>
<text x="78.1" y="71.3">C3</text>
<text x="83.4" y="71.3">C4</text>
<text x="151.7" y="66.2">COMPUTER_TX</text>
<text x="151.7" y="68">COMPUTER_RX</text>
<text x="172.1" y="71.1">JP5</text>
<text x="181.9" y="69.8" transform="rotate(-90 181.9 69.8)">+5V</text>
<text x="184.6" y="71.1">JP2</text>
<text x="197.9" y="66.2">GND</text>
<text x="213.8" y="66.7">DGND</text>
<text x="271.1" y="70.4">X1-1</text>
<text x="78.1" y="74.8">100n</text>
<text x="83.4" y="74.8">4.7µF</text>
<text x="125.9" y="76">TP3 TP5</text>
<text x="151.7" y="73.3">COMPUTER_DTR</text>
<text x="198.8" y="76">TP7</text>
<text x="240.5" y="76.9">MINITEL_TX</text>
<text x="260" y="75.6">DGND</text>
<text x="271.1" y="74">X1-2</text>
<text x="271.1" y="77.5">X1-3</text>
<text x="41.4" y="81.3">J2</text>
<text x="46.8" y="80.4" transform="rotate(-90 46.8 80.4)">+5V</text>
<text x="80.6" y="82.2">GND</text>
<text x="93.9" y="81.3">TP1</text>
<text x="189" y="80">IC4G</text>
<text x="271.1" y="81.1">X1-4</text>
<text x="69.9" y="89.3">DATA_P</text>
<text x="189" y="89.3">NC7SZ58</text>
<text x="258.3" y="87.6">AUDIO_TX</text>
<text x="271.1" y="84.6">X1-5</text>
<text x="271.1" y="88.2">X1-6</text>
<text x="35.7" y="94.7" transform="rotate(-90 35.7 94.7)">MINI-USB-5</text>
<text x="69.9" y="91.1">DATA_N</text>
<text x="170.2" y="93.8" transform="rotate(-90 170.2 93.8)">R17</text>
<text x="173.5" y="93.8" transform="rotate(-90 173.5 93.8)">4.7k</text>
<text x="182.6" y="93.8" transform="rotate(-90 182.6 93.8)">R11</text>
<text x="186" y="93.8" transform="rotate(-90 186 93.8)">4.7k</text>
<text x="198.6" y="93.8" transform="rotate(-90 198.6 93.8)">R10</text>
<text x="202" y="93.8" transform="rotate(-90 202 93.8)">220</text>
<text x="203.7" y="96">IC2B</text>
<text x="232.4" y="93.8" transform="rotate(-90 232.4 93.8)">R14</text>
<text x="235.7" y="93.8" transform="rotate(-90 235.7 93.8)">2.2k</text>
<text x="258.3" y="94.7">AUDIO_GND</text>
<text x="258.3" y="91.1">AUDIO_RX</text>
<text x="271.1" y="91.7">X1-7</text>
<text x="271.1" y="95.3">X1-8</text>
<text x="46.8" y="101.8">GND</text>
<text x="67.6" y="96.9" transform="rotate(-90 67.6 96.9)">D1</text>
<text x="80.6" y="101.8" transform="rotate(-90 80.6 101.8)">+5V</text>
<text x="95.9" y="101.5">C5</text>
<text x="169.5" y="100">GND</text>
<text x="181.9" y="100">GND</text>
<text x="240.5" y="98.2">MINITEL_PT</text>
<text x="265.4" y="99">MKDSN1,5/8-5,08</text>
<text x="26.6" y="106.8">C1</text>
<text x="55.2" y="105.5" transform="rotate(-90 55.2 105.5)">PGB002ST23</text>
<text x="81.3" y="108" transform="rotate(-90 81.3 108)">R3</text>
<text x="84.7" y="108" transform="rotate(-90 84.7 108)">4.7k</text>
<text x="95.9" y="105.1">100n</text>
<text x="103.7" y="103.5">FT232RL</text>
<text x="203.7" y="105.3">ILD2</text>
<text x="262.7" y="103.1">JP4</text>
<text x="26.6" y="110.4">100n</text>
<text x="33.4" y="111.5" transform="rotate(-90 33.4 111.5)">R1</text>
<text x="36.7" y="111.5" transform="rotate(-90 36.7 111.5)">1M</text>
<text x="59.3" y="110.7">GND</text>
<text x="93" y="110.7">GND</text>
<text x="98.4" y="110.7">GND</text>
<text x="121.5" y="110.7">GND</text>
<text x="197.9" y="108.9">GND</text>
<text x="213.8" y="109.3">DGND</text>
<text x="23.7" y="119.5">GND</text>
<text x="81.3" y="118.6" transform="rotate(-90 81.3 118.6)">R4</text>
<text x="84.7" y="118.6" transform="rotate(-90 84.7 118.6)">10k</text>
<text x="80.6" y="124.9">GND</text>
<text x="181.9" y="130.2" transform="rotate(-90 181.9 130.2)">+5V</text>
<text x="199.7" y="132" transform="rotate(-90 199.7 132)">+5V</text>
<text x="245.3" y="131.5">MOUNT-PAD-ROUND3.0</text>
<text x="68.2" y="137.3" transform="rotate(-90 68.2 137.3)">+5V</text>
<text x="184.6" y="133.3">JP3</text>
<text x="245.3" y="136.8">MOUNT-PAD-ROUND3.0</text>
<text x="263" y="133.6">H2</text>
<text x="125" y="142.6" transform="rotate(-90 125 142.6)">+5V</text>
<text x="174.2" y="142.2">IC5G</text>
<text x="200.4" y="140" transform="rotate(-90 200.4 140)">R15</text>
<text x="203.7" y="140" transform="rotate(-90 203.7 140)">2.2k</text>
<text x="209.5" y="142.2">IC6A</text>
<text x="237.7" y="140" transform="rotate(-90 237.7 140)">R12</text>
<text x="241.1" y="140" transform="rotate(-90 241.1 140)">220</text>
<text x="263" y="139">H3</text>
<text x="26.7" y="147.5">MOUNT-PAD-ROUND3.0</text>
<text x="44.4" y="149.6">H1</text>
<text x="68.9" y="145.3" transform="rotate(-90 68.9 145.3)">R2</text>
<text x="72.3" y="145.3" transform="rotate(-90 72.3 145.3)">2.2k</text>
<text x="104.8" y="149.5">C7</text>
<text x="111.9" y="149.5">C6</text>
<text x="119" y="149.5">C2</text>
<text x="268.9" y="144.9">DGND</text>
<text x="26.7" y="152.8">MOUNT-PAD-ROUND3.0</text>
<text x="44.4" y="155">H4</text>
<text x="72.4" y="154.7" transform="rotate(-90 72.4 154.7)">LED1</text>
<text x="73.9" y="154.7" transform="rotate(-90 73.9 154.7)">USB_LED</text>
<text x="104.8" y="153">100n</text>
<text x="111.9" y="153">100n</text>
<text x="119" y="153">100n</text>
<text x="124.6" y="152">IC3P</text>
<text x="129.9" y="152">IC4P</text>
<text x="135.3" y="152">IC5P</text>
<text x="170.6" y="151.5">NC7SZ58</text>
<text x="182.6" y="156" transform="rotate(-90 182.6 156)">R13</text>
<text x="186" y="156" transform="rotate(-90 186 156)">4.7k</text>
<text x="199.7" y="155.1">GND</text>
<text x="209.7" y="151.5">ILD2</text>
<text x="215.6" y="155.5">DGND</text>
<text x="50.4" y="160.4">GND</text>
<text x="68.2" y="160.4">GND</text>
<text x="209.5" y="160">IC6B</text>
<text x="125" y="165.7">GND</text>
<text x="181.9" y="162.2">GND</text>
<text x="199.7" y="172.8">GND</text>
<text x="209.7" y="169.3">ILD2</text>
<text x="215.6" y="173.3">DGND</text>
</g>
<g font-size="1.5" fill="#808080">
<text x="186.5" y="30.4">1</text>
<text x="186.5" y="32.2">2</text>
<text x="187.9" y="39.3">3</text>
<text x="187.9" y="41.1">1</text>
<text x="190.6" y="40.1">I0</text>
<text x="190.6" y="41.9">I1</text>
<text x="193.5" y="41.9">Y</text>
<text x="196.4" y="41.1">4</text>
<text x="187.9" y="42.9">6</text>
<text x="190.6" y="43.7">I2</text>
<text x="202.1" y="55.3">1</text>
<text x="202.1" y="58.9">2</text>
<text x="212.3" y="58.9">8</text>
<text x="212.3" y="55.3">7</text>
<text x="101.8" y="66">20</text>
<text x="119.9" y="66">1</text>
<text x="101.8" y="71.3">19</text>
<text x="102.6" y="67.8">4</text>
<text x="105.3" y="66.8">VCC</text>
<text x="105.3" y="68.5">VCCIO</text>
<text x="114.9" y="68.5">RXD</text>
<text x="115.1" y="66.8">TXD</text>
<text x="115.1" y="70.3">RTS</text>
<text x="119.9" y="67.8">5</text>
<text x="119.9" y="69.5">3</text>
<text x="119.9" y="71.3">11</text>
<text x="101.8" y="76.6">28</text>
<text x="101.8" y="74.9">27</text>
<text x="105.3" y="77.4">OSCO</text>
<text x="105.3" y="75.6">OSCI</text>
<text x="105.3" y="72.1">RESET</text>
<text x="114.8" y="77.4">DCD</text>
<text x="114.9" y="75.6">DSR</text>
<text x="115" y="73.9">DTR</text>
<text x="115.1" y="72.1">CTS</text>
<text x="119.9" y="73.1">2</text>
<text x="119.9" y="74.9">9</text>
<text x="119.9" y="76.6">10</text>
<text x="174.1" y="73.1">1</text>
<text x="174.1" y="74.9">2</text>
<text x="186.5" y="73.1">1</text>
<text x="186.5" y="74.9">2</text>
<text x="113.1" y="82.7">CBUS0</text>
<text x="116.6" y="79.2">RI</text>
<text x="119.9" y="78.4">6</text>
<text x="119.9" y="82">23</text>
<text x="119.9" y="83.8">22</text>
<text x="187.9" y="82">3</text>
<text x="187.9" y="83.8">1</text>
<text x="190.6" y="82.8">I0</text>
<text x="196.4" y="83.8">4</text>
<text x="37.3" y="86.3">1</text>
<text x="37.3" y="88.1">2</text>
<text x="37.3" y="89.9">3</text>
<text x="101.8" y="85.5">17</text>
<text x="101.8" y="89.1">15</text>
<text x="105.3" y="86.3">3V3OUT</text>
<text x="105.3" y="89.9">USBDP</text>
<text x="113.1" y="84.5">CBUS1</text>
<text x="113.1" y="86.3">CBUS2</text>
<text x="113.1" y="88.1">CBUS3</text>
<text x="113.1" y="89.9">CBUS4</text>
<text x="119.9" y="85.5">13</text>
<text x="119.9" y="87.3">14</text>
<text x="119.9" y="89.1">12</text>
<text x="187.9" y="85.5">6</text>
<text x="190.6" y="84.5">I1</text>
<text x="190.6" y="86.3">I2</text>
<text x="193.5" y="84.5">Y</text>
<text x="37.3" y="91.6">4</text>
<text x="37.3" y="93.4">5</text>
<text x="101.8" y="90.9">16</text>
<text x="101.8" y="94.4">25</text>
<text x="105.3" y="91.6">USBDM</text>
<text x="105.3" y="95.2">GND</text>
<text x="114.3" y="93.4">TEST</text>
<text x="119.9" y="92.6">26</text>
<text x="114.7" y="97">GND</text>
<text x="114.7" y="98.7">GND</text>
<text x="114.7" y="100.5">GND</text>
<text x="119.9" y="96.2">7</text>
<text x="119.9" y="98">18</text>
<text x="119.9" y="99.7">21</text>
<text x="202.1" y="98">4</text>
<text x="202.1" y="101.5">3</text>
<text x="212.3" y="101.5">5</text>
<text x="212.3" y="98">6</text>
<text x="264.7" y="105.1">1</text>
<text x="264.7" y="106.8">2</text>
<text x="264.7" y="108.6">3</text>
<text x="186.5" y="135.3">1</text>
<text x="186.5" y="137.1">2</text>
<text x="126.6" y="148.1" transform="rotate(-90 126.6 148.1)">5</text>
<text x="131.9" y="148.1" transform="rotate(-90 131.9 148.1)">5</text>
<text x="137.2" y="148.1" transform="rotate(-90 137.2 148.1)">5</text>
<text x="170.2" y="145.9">4</text>
<text x="172.9" y="146.7">Y</text>
<text x="175.5" y="144.9">I0</text>
<text x="175.5" y="146.7">I1</text>
<text x="175.5" y="148.5">I2</text>
<text x="178.6" y="144.2">3</text>
<text x="178.6" y="145.9">1</text>
<text x="178.6" y="147.7">6</text>
<text x="203.9" y="147.7">8</text>
<text x="203.9" y="144.2">7</text>
<text x="214.1" y="144.2">1</text>
<text x="214.1" y="147.7">2</text>
<text x="126.6" y="155.8" transform="rotate(-90 126.6 155.8)">2</text>
<text x="131.9" y="155.8" transform="rotate(-90 131.9 155.8)">2</text>
<text x="137.2" y="155.8" transform="rotate(-90 137.2 155.8)">2</text>
<text x="203.9" y="161.9">6</text>
<text x="214.1" y="161.9">4</text>
<text x="203.9" y="165.5">5</text>
<text x="214.1" y="165.5">3</text>
</g>
<g font-size="1.2" fill="#808080">
<text x="128.1" y="149.7" transform="rotate(-90 128.1 149.7)">VCC</text>
<text x="133.5" y="149.7" transform="rotate(-90 133.5 149.7)">VCC</text>
<text x="138.8" y="149.7" transform="rotate(-90 138.8 149.7)">VCC</text>
<text x="128.1" y="155.6" transform="rotate(-90 128.1 155.6)">GND</text>
<text x="133.5" y="155.6" transform="rotate(-90 133.5 155.6)">GND</text>
<text x="138.8" y="155.6" transform="rotate(-90 138.8 155.6)">GND</text>
</g>
</svg>
